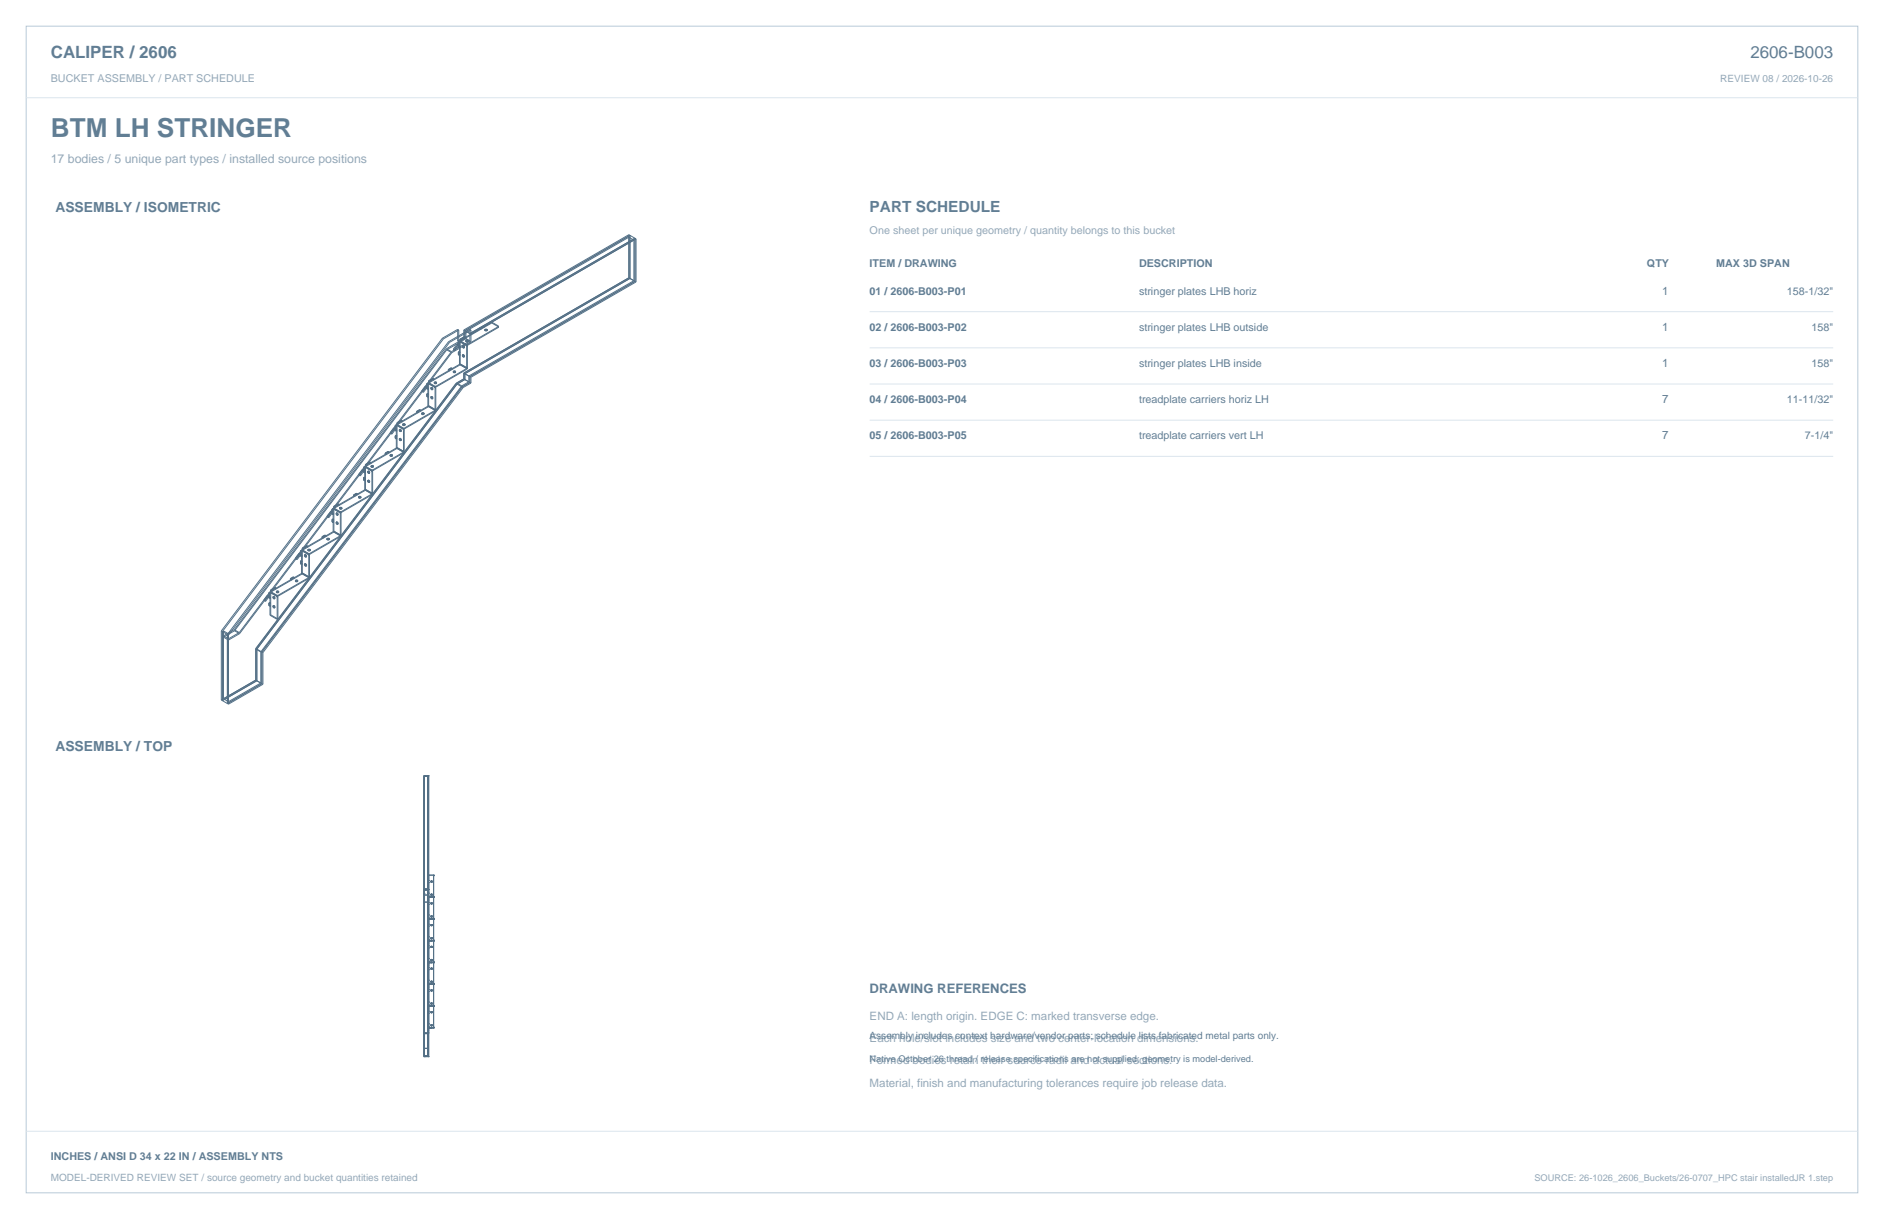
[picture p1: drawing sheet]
<svg xmlns="http://www.w3.org/2000/svg" width="864mm" height="559mm" viewBox="0 0 864 559" stroke-linecap="round" stroke-linejoin="round" font-family="sans-serif">
<path d="M12 12h840v535h-840z" fill="none" stroke="#b8cad8" stroke-width=".46"/>
<path d="M12 45h840M399 143h441M399 159h441M399 176h441M399 193h441M399 209h441M12 519h840" fill="none" stroke="#dbe5ed" stroke-width=".46"/>
<g fill="none" stroke="#536f85" stroke-width=".46">
<path d="M288 108l4 1M288 108v19M288 108l-75 43M292 109l-76 44M292 109v20M288 127l4 2M288 127l-75 44M292 129l-76 44M203 155h.1M203 155l-102 134M203 155l-101 135M205 160l8-5v-3l76-44v20l-76 43v3l-4 2-91 122v14l-16 9v-31"/>
<path d="M205 160l-98 129M205 160l2 1M206 157l82-48 3 1v19l-76 43v3l-3 2M206 157h.1M206 157l-102 134M206 157l-101 134-4-2M209 158l-1 2M209 158h1M210 151l-7 4M210 151v5M210 151h.1M210 156v1"/>
<path d="M210 158l-2 2M210 158h.1M210 157h1M210 158l-1 3M210 151v8M210 159h1h-1M210 157h.1M210 159h.1M211 156l3 2M211 155v1M211 156v11l-4 2M211 156h.1"/>
<path d="M211 156v1v10M212 159h.1M212 159v1M212 160h.1M212 158v1M212 159h1M212 158h1M212 158h.1M213 159h.1M213 159h-1M213 158h.1M213 158l-1 1"/>
<path d="M213 159l-1 1M213 155l3 2M213 151l3 2M213 151v4M213 155l-3 1M213 158v1M213 155v-1l-2 1M213 155l-2 1M213 155h.1M214 156h.1M214 157h.1M214 156v1"/>
<path d="M214 152v3l-9 5M214 158l-4-2v3M214 158h.1M214 158v1M214 159h.1M214 159v10M214 159v9M214 156h1M215 156v1M215 156h.1M215 156h-1M215 157h-1"/>
<path d="M215 157h.1M215 153l76-44v20l-76 44v2l-3 2-92 122v14l-16 10v-32M216 151h-1v5l-8 5M216 157l-9 5M216 151v6M216 151l-10 6M220 151l-4 2M220 151h.1M220 151l-7 4M221 150h1M221 150l-1 1M222 150h.1"/>
<path d="M222 150h-1M222 150l-9 5M222 151v1M222 151h.1M222 152h.1M222 151h1M222 152h1M223 151h.1M223 152h.1M223 151h-1M223 151v1M225 148l-3 2"/>
<path d="M225 148l3 1M225 148h.1M225 148l3 2M228 150l-14 8M228 149v1M228 150h.1M228 149h.1M228 149l1 1M228 150h1M229 150h.1M229 150h-1M194 179h-1l1 1"/>
<path d="M194 179v1M196 177l-2 2M196 177h-1l1 1M196 177v1M196 176v2M196 176h.1M196 178l-2 2M196 178h.1M196 176l3 1M196 175v11l-3 2M196 175l3 2M196 175h.1"/>
<path d="M196 175h1M196 175h1l-1 1v10M197 175h-1M197 178h.1M197 178h1M198 178h.1M198 178h-1M198 178v1M198 179h.1M198 173l-2 2M198 173l1 1M198 173v1"/>
<path d="M198 174l-2 1M199 174l-2 1M199 174h-1M199 176h.1M199 175v1M199 175h.1M199 177v1M199 178h.1M199 177h.1M199 178v10M199 177h1M199 176h1"/>
<path d="M200 175h-1M200 177h.1M200 177l-1 1M200 175v1M200 175h.1M200 177v1M200 176h.1M200 178h-1M200 178h.1M200 178v10M205 160l2 2M205 160l-97 129"/>
<path d="M206 169v1M206 170h.1M206 170l-9 5M207 169h.1M207 169h-1M207 169l-1 1M207 161l-97 129M207 162l-97 128M208 160h.1M208 160l1 1M208 170h.1M208 171h.1"/>
<path d="M208 170v1M208 170h1M209 171h-1M209 170v1M209 170h.1M209 170l-1 1M209 171h.1M209 176l3 2M209 176l-92 121M210 161v2M210 162l1 1h-1M210 161l1 1-1-1"/>
<path d="M210 161h.1M210 161v1M210 162v1M211 167l3 2M211 167h.1M211 167l-12 7M212 177l-3-1-92 122 3 1M212 177l-92 122M212 163h.1M212 163v1M212 164h.1M212 178l-91 121"/>
<path d="M212 163h1M213 164h-1M213 163h.1M213 163h-1M213 164h.1M213 174l3 2M213 171l3 2M213 174l-4 2M213 171v3M213 163v1M213 163l-1 1M214 169h.1"/>
<path d="M214 169l-14 8M214 168v1M214 168h.1M216 173v3M216 176l-4 2M179 199h1M179 199v-1l1 1M181 196l-2 3M181 196v1M181 195h1M181 200h1zM181 195v2"/>
<path d="M181 200v1M181 197h1zM181 197l-1 2M182 195v10M182 195h-1M182 195l3 2M182 194h.1M182 194l3 2M182 195v11l-5 2M182 195h.1M183 197h.1M183 197v1"/>
<path d="M183 198h.1M183 197l1 1M183 197h1M184 198h.1M184 197h-1M184 198h-1M184 197h.1M184 197v1M184 197l-1 1M184 193l-2 1M184 193h.1M185 194v1"/>
<path d="M185 195h.1M185 194h.1M185 197h.1M185 196v1M185 196h.1M185 197v11M185 197v10M185 194h1M186 195h-1M186 194v1M186 195h.1M186 194h.1"/>
<path d="M191 189h.1M191 189h1M192 189h.1M192 189l-10 5M192 189l-8 4M192 188l-1 1M192 188h1M193 188l-1 1M193 189v1M193 190h.1M193 189h.1M193 190h1"/>
<path d="M194 189h-1M194 190h.1M194 189v1M194 189h.1M196 181v1M196 180v1M196 182h.1M196 180v2M196 186l3 2M196 186l-5 3M196 186h.1M197 182h.1"/>
<path d="M197 182l1 1M198 183h.1M198 182h-1M198 182h.1M198 182v1M199 188h.1M199 188l-14 8M199 188l-14 9M199 188h1M200 188h-1M200 188h.1M165 218h-1h1"/>
<path d="M166 216v-1l1 1M167 214v3v-1M167 219v1M167 214h1M167 216l1 1zM167 216l-2 2M167 220h1h-1M167 214l3 2M167 219h1h-1M167 219h.1M167 214v2M167 220h.1"/>
<path d="M167 214h.1M167 214l3 1M168 213h.1M168 214v11l-12 7M168 214l-1 11 3 1M168 213v1M168 214l2 2M168 213l-1 1M168 216h.1M168 216l1 1M169 217h.1M169 216h-1"/>
<path d="M169 216h.1M169 216v1M169 216h1M169 212h1M170 212l-2 1M170 212h.1M170 217h-1M170 216l-1 1M170 216v1M170 217h.1M170 214h.1M170 216h.1"/>
<path d="M170 213v1M170 215v1M170 215h.1M170 213h.1M170 214h1M170 216h1M170 216v11M170 215h1M171 214h-1M171 213h-1M171 215v1M171 215h.1"/>
<path d="M171 214h.1M171 216h-1M171 216h.1M171 213v1M171 213h.1M171 216v10M177 208h.1M177 208l-9 5M177 208l-9 6M178 207h.1M178 207l-1 1M179 209h.1"/>
<path d="M179 208v1M179 208h.1M179 209h1M179 208h1M180 208v1M180 208h.1M180 209h-1M180 209h.1M181 201h1zM182 205l3 2M182 205l-4 2M182 205h.1"/>
<path d="M183 201h.1M183 201v1M183 202h.1M183 202h1M183 201h1M184 202h.1M184 201h-1M184 202h-1M184 201h.1M184 201v1M185 207h.1M185 207l-14 8"/>
<path d="M185 208l-14 8M185 208h.1M185 207v1M150 237h1M152 234v1zM152 233v3M152 238v1M152 233h1M152 235l-1 2M153 235v1h-1M153 239h-1M153 238h-1"/>
<path d="M153 233h-1M153 233l3 2M153 233v2M153 238v1M153 235l-1 1M153 233v11l3 2M153 232l1 1zM153 233v11l-14 8M153 233h.1M154 236h.1M154 240h.1M154 235v1"/>
<path d="M154 239v1M154 235h.1M154 239h.1M154 240h1M154 236h1M154 235l1 1M155 236h.1M155 239h.1M155 239h-1M155 239l-1 1M155 235h.1M155 235h-1"/>
<path d="M155 235l-1 1M155 236h-1M155 240h.1M155 239v1M155 235v1M155 240h-1M155 231l-2 1M155 231l1 1M156 232l-3 1M156 233h.1M156 235h.1M156 235v1"/>
<path d="M156 236v10M156 235v10M156 233h1M157 233h.1M157 233h-1M162 227l1 1M163 226l-1 1M163 226h1M163 226l1 1v-1M164 226l-11 7M164 228h.1M164 228h1"/>
<path d="M165 228h.1M165 228h-1M165 227v1M165 227l-1 1M165 227h.1M168 221h.1M168 221h1M168 220v1M169 221h.1M169 220h-1M169 220h.1M169 220v1"/>
<path d="M169 220l-1 1M169 221h1M170 221h-1M170 221h.1M170 226h.1M170 226l-14 9M170 227l-14 8M170 226l-2-2-4 2M170 226h1M171 226h-1M171 226v1M171 227h-1"/>
<path d="M171 226h.1M171 227h.1M135 256l1 1M137 254l-2 2M137 254h1M138 253v2M138 257v1M138 253h1M138 258v1M138 255h1M138 254l-2 3M138 257h1h-1"/>
<path d="M138 257h.1M138 252v3M138 258h.1M138 252v1M138 252l3 2M138 255h.1M138 252l4 2M139 251v1M139 252v11l-15 9v10M139 255h-1M139 252h-1v11M140 259h.1"/>
<path d="M140 255h.1M140 254v1M140 254h.1M140 259v1M140 260h.1M140 258v1M140 258h.1M140 259h1M140 255h1M141 255h-1M141 259h-1M141 259h.1"/>
<path d="M141 255h.1M141 250v1M141 251l-2 1M141 251l-2 1v-1M141 250l-2 1M141 259l-1 1M141 252h.1M141 254h.1M141 252v1M141 253h.1M141 252h1M141 253h1"/>
<path d="M141 254h1M141 254l1 1M142 255h.1M142 255v10M142 254h-1M142 254h.1M142 252h.1M142 253h.1M142 252v1M142 252h-1M142 254v1M142 255v9"/>
<path d="M148 246h.1M148 246l1-1-1 1M148 246l-10 6M148 246v1M149 246v-1l-1 1M149 246l-1 1v-1M149 246h.1M150 247h.1M150 247v1M150 248h.1M150 247h1M151 247h-1"/>
<path d="M151 248h-1M151 247v1M151 247h.1M151 248h.1M156 245h.1M156 245l-3-1-4 2M156 246l-14 8M156 246h.1M156 245v1M121 275h.1M121 275l1 1M123 273l-2 2"/>
<path d="M123 273h.1M123 276l1 1M123 272v2M123 276v2M123 278h1M123 272h1M123 274h1M123 273l-1 3M124 277v1M124 274h.1M124 276h-1M124 276v1"/>
<path d="M124 271v3M124 277l-1 1M124 271l-1 1M124 271l3 2M124 274h-1M124 272v2M124 274v3M124 271v1M124 272l3 1M124 270v1M124 270l1 1M124 278v4"/>
<path d="M124 277h.1M125 271h-1M125 274h.1M125 278h.1M125 278v1M125 274v1M125 279h.1M125 274h1M125 279h1M125 275h1M125 278h1M125 273v1"/>
<path d="M126 274h-1M126 278h.1M126 274h.1M126 278h-1M126 273h-1M126 273h.1M126 273l-1 1M126 279h.1M126 275h.1M126 274v1M126 278l-1 1M126 278v1"/>
<path d="M126 273v1M126 274l-1 1M126 269l-2 1M126 269l1 1M126 269v1M126 270l-2 1M127 270l-2 1M127 270h-1M127 272h.1M127 271h.1M127 271v1M127 273h.1"/>
<path d="M127 273v1M127 274h.1M127 274v10M127 274v9M127 271h1M128 271h-1M128 272h-1M128 273h.1M128 273h-1M128 271v1M128 271h.1M128 272h.1"/>
<path d="M133 265l1 1h-1M133 265v1M134 264l-1 1M134 265l-1 1M134 264l1 1h-1M134 264v1M135 266v1M135 266h.1M135 267h1M135 266h1M136 267h.1M136 266h.1"/>
<path d="M136 266h-1M136 266v1M138 263l4 2M139 263h-1M139 263l-12 7M139 263l3 1M141 265h.1M142 264l-1 1M142 265l-14 8M142 265h.1M142 264h.1M142 264v1"/>
<path d="M101 289v32M102 289v31l3 2 15-9v-14M102 289l3 2M102 289v1M105 291v32M105 291h-1M107 289l-5 3 3 1 5-3M107 289l3 1M108 289l-6 3 3 1 5-3M108 289l2 1M117 297l4 2M117 297v15"/>
<path d="M121 299v15M124 282l3 2M124 282h.1M127 284h.1M127 283v1M127 283h.1M117 312l4 2M117 312l-16 9M121 314l-16 9M101 321l4 2M194 356h.1M194 356v128"/>
<path d="M194 356h2M195 356h.1M195 356v128M195 356h1M196 356h.1M196 356v128M194 408h.1M194 410h.1M194 410h2M194 408h2M194 415h1M194 410h1"/>
<path d="M195 408h.1M195 407h.1M195 410h.1M195 414h1M195 413h1M195 410h1M195 408h1M195 407h1M196 408h.1M196 407h.1M196 405h.1M196 404h.1"/>
<path d="M196 411h.1M196 409h.1M196 419h.1M196 415h.1M196 414h.1M196 412h.1M196 413h.1M196 411h3M196 401h.1M196 401h3M197 411h.1M197 414h.1"/>
<path d="M197 404h.1M197 410h.1M197 420h.1M197 414h1M197 404h1M197 410h1M198 404h.1M198 410h.1M198 414h-1M198 420h-1M198 404h-1M198 410h-1"/>
<path d="M198 411h.1M198 420h.1M198 414h.1M199 411h.1M199 401h.1M199 401v70M196 421h.1M196 431h.1M196 425h.1M196 424h.1M196 429h.1M196 439h.1"/>
<path d="M196 435h.1M196 434h.1M196 432h.1M196 433h.1M196 431h3M196 422h.1M196 423h.1M196 421h3M197 421h.1M197 431h.1M197 424h.1M197 430h.1"/>
<path d="M197 434h.1M197 440h.1M197 434h1M197 424h1M197 430h1M197 420h1M198 434h-1M198 440h-1M198 424h-1M198 430h-1M198 421h.1M198 431h.1"/>
<path d="M198 434h.1M198 440h.1M198 430h.1M198 424h.1M199 421h.1M199 431h.1M196 459h.1M196 454h.1M196 451h.1M196 449h.1M196 444h.1M196 441h.1"/>
<path d="M196 451h3M196 442h.1M196 443h.1M196 441h3M196 452h.1M196 453h.1M197 441h.1M197 451h.1M197 454h.1M197 444h.1M197 450h.1M197 460h.1"/>
<path d="M197 454h1M197 444h1M197 450h1M197 440h1M198 454h-1M198 460h-1M198 444h-1M198 450h-1M198 441h.1M198 451h.1M198 460h.1M198 454h.1"/>
<path d="M198 450h.1M198 444h.1M199 441h.1M199 451h.1M194 473h.1M194 473h2M195 473h.1M195 474h.1M195 474h1M196 473h.1M196 474h.1M196 471h.1"/>
<path d="M196 469h.1M196 464h.1M196 461h.1M196 472h.1M196 471h3M196 462h.1M196 463h.1M196 461h3M197 461h.1M197 471h.1M197 464h.1M197 470h.1"/>
<path d="M197 464h1M197 470h1M197 460h1M198 464h-1M198 470h-1M198 461h.1M198 471h.1M198 470h.1M198 464h.1M199 461h.1M199 471h.1M194 484h.1"/>
<path d="M194 484h2M195 484h.1M195 481h1M195 484h1M196 484h.1"/>
</g>
<text font-size="12" fill="#617e94" x="23" y="63">BTM LH STRINGER</text>
<g font-size="7.8" fill="#617e94">
<text x="23" y="27">CALIPER / 2606</text>
<text x="802" y="27">2606-B003</text>
</g>
<text font-size="7.1" fill="#617e94" x="399" y="97">PART SCHEDULE</text>
<g font-size="6.3" fill="#617e94">
<text x="25" y="97">ASSEMBLY / ISOMETRIC</text>
<text x="25" y="344">ASSEMBLY / TOP</text>
</g>
<text font-size="6" fill="#617e94" x="399" y="455">DRAWING REFERENCES</text>
<text font-size="5.6" fill="#93a8b9" x="23" y="75">17 bodies / 5 unique part types / installed source positions</text>
<g font-size="5.3" fill="#617e94">
<text x="762" y="135">1</text>
<text x="762" y="152">1</text>
<text x="762" y="168">1</text>
<text x="762" y="185">7</text>
<text x="762" y="201">7</text>
</g>
<g font-size="5.3" fill="#93a8b9">
<text x="399" y="467">END A: length origin. EDGE C: marked transverse edge.</text>
<text x="399" y="478">Each hole/slot includes size and two center-location dimensions.</text>
<text x="399" y="488">Formed bodies retain their source radii and actual sections.</text>
<text x="399" y="498">Material, finish and manufacturing tolerances require job release data.</text>
</g>
<g font-size="4.9" fill="#93a8b9">
<text x="23" y="38">BUCKET ASSEMBLY / PART SCHEDULE</text>
<text x="399" y="107">One sheet per unique geometry / quantity belongs to this bucket</text>
</g>
<g font-size="4.9" fill="#617e94">
<text x="399" y="122">ITEM / DRAWING</text>
<text x="522" y="122">DESCRIPTION</text>
<text x="755" y="122">QTY</text>
<text x="787" y="122">MAX 3D SPAN</text>
<text x="399" y="135">01 / 2606-B003-P01</text>
<text x="522" y="135">stringer plates LHB horiz</text>
<text x="819" y="135">158-1/32&quot;</text>
<text x="399" y="152">02 / 2606-B003-P02</text>
<text x="522" y="152">stringer plates LHB outside</text>
<text x="830" y="152">158&quot;</text>
<text x="399" y="168">03 / 2606-B003-P03</text>
<text x="522" y="168">stringer plates LHB inside</text>
<text x="830" y="168">158&quot;</text>
<text x="399" y="185">04 / 2606-B003-P04</text>
<text x="522" y="185">treadplate carriers horiz LH</text>
<text x="819" y="185">11-11/32&quot;</text>
<text x="399" y="201">05 / 2606-B003-P05</text>
<text x="522" y="201">treadplate carriers vert LH</text>
<text x="827" y="201">7-1/4&quot;</text>
<text x="23" y="532">INCHES / ANSI D 34 x 22 IN / ASSEMBLY NTS</text>
</g>
<g font-size="4.6" fill="#93a8b9">
<text x="789" y="38">REVIEW 08 / 2026-10-26</text>
<text x="23" y="541">MODEL-DERIVED REVIEW SET / source geometry and bucket quantities retained</text>
</g>
<text font-size="4.6" fill="#617e94" x="399" y="476">Assembly includes context hardware/vendor parts; schedule lists fabricated metal parts only.</text>
<text font-size="4.2" fill="#617e94" x="399" y="487">Native October 26 thread / release specifications are not supplied; geometry is model-derived.</text>
<text font-size="4.2" fill="#93a8b9" x="703" y="541">SOURCE: 26-1026_2606_Buckets/26-0707_HPC stair installedJR 1.step</text>
</svg>
